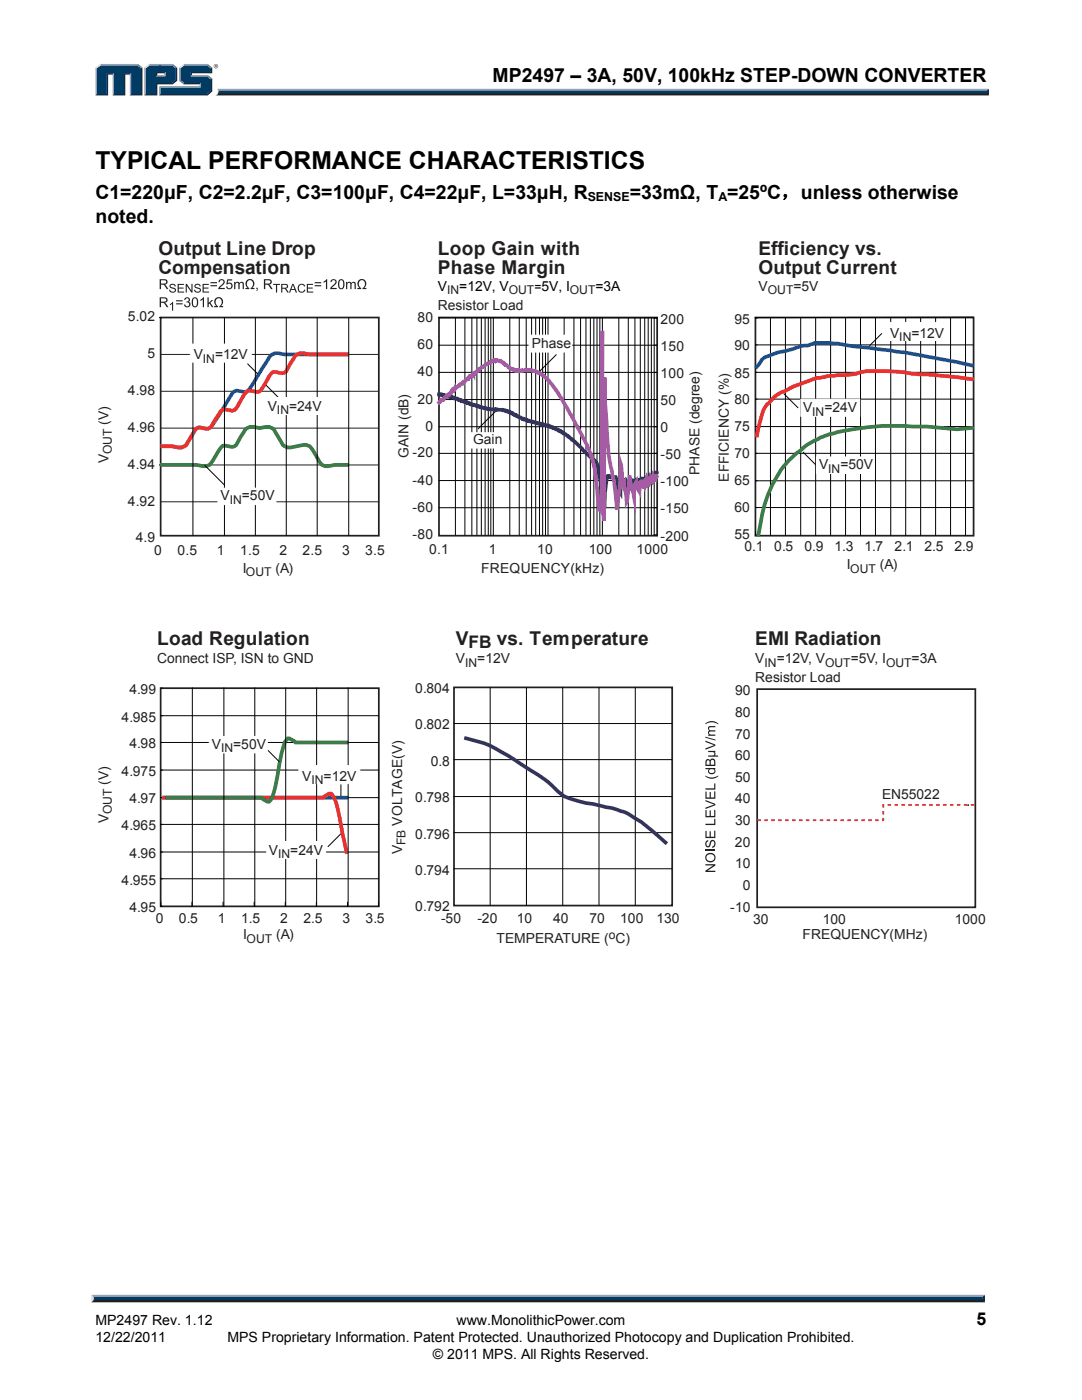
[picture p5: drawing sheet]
<svg xmlns="http://www.w3.org/2000/svg" width="216mm" height="279mm" viewBox="0 0 216 279" stroke-linecap="round" stroke-linejoin="round" font-family="sans-serif">
<path d="M43.4 17.7h153.9l-.4 .7h-153.3z" fill="#94a0b9"/>
<path d="M43.6 18.4h153.3l.4 .6h-154.3l.4-.2z" fill="#231f20"/>
<path d="M196.9 18.1l.4-.4v1.3l-.4-.4z" fill="#001339"/>
<path d="M43.6 18.1h153.3v.5h-153.4z" fill="#003b63"/>
<path d="M43.4 17.7l.2 .5a.79 .79 0 0 1-.6 .8h.1a1.24 1.24 0 0 0 .3-1.3z" fill="#dcddde"/>
<path d="M31.1 15.2l.3-.2h1.3l.3 .2z" fill="#94a0b9"/>
<g fill="#003b63">
<path d="M19.3 13.6l.8-.6h7.2l.9 .6v5.2h-2v-4.2h-1.5v4.2h-2v-4.2h-1.4v4.2h-2z"/>
<path d="M29.1 13.6l.8-.6h2.1v1.4h-.9v.8h1.9v-.8h-1.2v-1.4h2.5l.8 .6v2.3l-.8 .7h-3.2v2.2h-2z"/>
<path d="M32 17.5h8v-.9h-3.2l-.8-.7v-2.3l.8-.6h4.5l.8 .6v.8h-4.1v.8h3.3l.8 .7v2.2l-.8 .7h-9.3z"/>
</g>
<path d="M36.6 12.9h4.8" fill="none" stroke="#94a0b9" stroke-width=".27"/>
<path d="M35.7 13.5l.9-.7 .2 .2-.8 .6z" fill="#dcddde"/>
<path d="M35.9 13.5v2.6" fill="none" stroke="#94a0b9" stroke-width=".27"/>
<path d="M35.7 16.1l.3-.2 .8 .7-.2 .2z" fill="#547194"/>
<path d="M36.6 16.7h3.4" fill="none" stroke="#001339" stroke-width=".27"/>
<g fill="#94a0b9">
<path d="M31.8 17.2h8v-.4l.2-.2v.9h-8z"/>
<path d="M31.8 17.2l.2 .3v1.3l-.2 .2z"/>
</g>
<path d="M38 14.4h4.1v-.8l.3-.1v1.1h-4.1v.4l-.3 .2z" fill="#001339"/>
<path d="M38 15.1h3.4" fill="none" stroke="#94a0b9" stroke-width=".27"/>
<path d="M41.4 15l1 .7-.3 .2-.8-.7z" fill="#547194"/>
<g fill="#001339">
<path d="M31.8 19l.2-.2h9.3l.8-.7v-2.2l.3-.2v2.5l-1 .8z"/>
<path d="M31.1 16.6h3.2l.8-.7v-2.3l.3-.1v2.6l-.9 .7h-3.1v2.2h-2.6l.3-.2h2z"/>
</g>
<path d="M34.5 12.8l.9 .7-.3 .1-.8-.6z" fill="#547194"/>
<path d="M29.7 12.9h4.8" fill="none" stroke="#94a0b9" stroke-width=".27"/>
<path d="M28.8 13.5l.9-.7 .2 .2-.8 .6z" fill="#dcddde"/>
<path d="M28.9 13.5v5.5" fill="none" stroke="#94a0b9" stroke-width=".27"/>
<path d="M32.7 14.6l.3-.2v.8l-.3-.2z" fill="#94a0b9"/>
<g fill="#001339">
<path d="M31.1 14.4h1.9l-.3 .2h-1.3v.4l-.3 .2z"/>
<path d="M28.2 13.6l.2-.1v5.5h-2.5l.3-.2h2z"/>
</g>
<path d="M27.5 12.8l.9 .7-.2 .1-.9-.6z" fill="#547194"/>
<path d="M19.9 12.9h7.6" fill="none" stroke="#94a0b9" stroke-width=".27"/>
<path d="M19 13.5l.9-.7 .2 .2-.8 .6z" fill="#dcddde"/>
<path d="M19.2 13.5v5.5" fill="none" stroke="#94a0b9" stroke-width=".27"/>
<path d="M21.3 14.6h1.4l-.2 .3h-.9v4.1h-2.5l.2-.2h2z" fill="#001339"/>
<path d="M22.6 14.6v4.4" fill="none" stroke="#94a0b9" stroke-width=".27"/>
<path d="M24.7 14.6h1.5l-.3 .3h-.9v4.1h-2.5l.2-.2h2z" fill="#001339"/>
<path d="M26 14.6v4.4" fill="none" stroke="#94a0b9" stroke-width=".27"/>
<path d="M41.4 12.8l1 .7-.3 .1-.8-.6z" fill="#547194"/>
<g fill="#231f20">
<path d="M18.7 259.2h177.4l.4 .7h-178.3z"/>
<path d="M42.6 13.2a.45 .45 0 0 1 .9 0 .45 .45 0 0 1-.9 0zM42.7 13.2a.4 .4 0 0 0 .8 0 .4 .4 0 0 0-.8 0zM42.9 13h.4v.5l-.2-.3-.2 .3zM43 13v.2h.2z"/>
</g>
<path d="M18.3 258.4h178.2l-.4 .8h-177.4z" fill="#94a0b9"/>
<path d="M196.5 258.4v1.5l-.4-.4v-.6z" fill="#001339"/>
<path d="M18.7 258.9h177.4v.6h-177.4z" fill="#003b63"/>
<path d="M18.2 258.4l.5 .5v.5l-.5 .5z" fill="#dcddde"/>
<path d="M32.1 63.4h43.5v43.5h-43.5zM87.6 63.4h43.5v43.5h-43.5zM150.7 63.4h43.6v43.5h-43.6zM32.1 137.3h43.5v43.6h-43.5z" fill="none" stroke="#231f20" stroke-width=".35"/>
<path d="M87.6 63.4h.8M194.2 63.3l-43.5 .1" fill="none" stroke="#020303" stroke-width=".2"/>
<path d="M32.2 78.1h43.3M32.2 70.7h43.3M32.2 92.8h43.3M32.2 85.4h43.3M32.2 100.1h43.3" fill="none" stroke="#231f20" stroke-width=".2"/>
<path d="M31.8 63.4h.3M31.8 92.8h.3" fill="none" stroke="#050100" stroke-width=".2"/>
<path d="M69.3 70.7h-12.5a3.2 3.2 0 0 0-2.5 0l-.6 .7-2.5 3.9a8.2 8.2 0 0 1-1.9 2.8 2.42 2.42 0 0 1-1.9-.1 1.26 1.26 0 0 0-1.2 .7l-3.1 5.1a2.66 2.66 0 0 1-1.6 1.8h-.3a2.43 2.43 0 0 0-1.9-.2l-.3 .3-1.6 2.6a1.97 1.97 0 0 1-2.5 .9l-2.5-.1" fill="none" stroke="#2856a7" stroke-width=".73"/>
<path d="M69.3 70.7h-7.5a3.4 3.4 0 0 0-2.5 0l-.4 .3-1.5 2.6a1.29 1.29 0 0 1-1.9 .8 1.26 1.26 0 0 0-1.8 .7l-.6 1.1a3.5 3.5 0 0 1-1.6 2 3.2 3.2 0 0 0-2.2-.1l-1.3 1.9a3.2 3.2 0 0 1-1.5 2h-.3a2.04 2.04 0 0 0-2.2 .1l-1.6 2.6a1.29 1.29 0 0 1-1.9 .7 1.26 1.26 0 0 0-1.8 .8l-1.3 2.1a1.97 1.97 0 0 1-2.5 .9l-2.5-.1" fill="none" stroke="#ee2e2a" stroke-width=".73"/>
<path d="M32.3 92.8h7a2.19 2.19 0 0 0 3.1-.8l1.3-2.2a1.29 1.29 0 0 1 1.9-.7 1.26 1.26 0 0 0 1.8-.8l1.3-2.1a1.97 1.97 0 0 1 2.5-.9l.6 .1a3.2 3.2 0 0 1 2.5 0l.3 .3 1.6 2.6a1.93 1.93 0 0 0 2.4 .9l.7-.1a3.4 3.4 0 0 1 2.5 0l1.3 1.8a3.2 3.2 0 0 0 1.8 2.1l1.8-.2h2.6" fill="none" stroke="#397e44" stroke-width=".73"/>
<g fill="#231f20">
<path d="M34 56.8a.69 .69 0 0 1 1.1 .3l-.2 .1a.38 .38 0 0 0-.5-.4 .38 .38 0 0 0-.3 .4 .89 .89 0 0 1 1 .8 .73 .73 0 0 1-.7 .4 .73 .73 0 0 1-.7-.6h.3a.45 .45 0 0 0 .4 .4 .45 .45 0 0 0 .5-.4l-.2-.1a.74 .74 0 0 1-.9-.7z"/>
<path d="M35.4 56.7h1.3v.2h-1v.5h.9v.2h-.9v.6h1v.2h-1.3z"/>
<path d="M37.1 56.7h.2l.9 1.3v-1.3h.2v1.7h-.2l-.9-1.4v1.4h-.2z"/>
<path d="M39 56.8a.69 .69 0 0 1 1.1 .3l-.3 .1a.38 .38 0 0 0-.4-.4 .38 .38 0 0 0-.3 .4 .89 .89 0 0 1 1 .8 .73 .73 0 0 1-.8 .4 .73 .73 0 0 1-.6-.6h.2a.45 .45 0 0 0 .5 .4 .45 .45 0 0 0 .4-.4l-.1-.1a.74 .74 0 0 1-.9-.7z"/>
<path d="M40.4 56.7h1.3v.2h-1.1v.5h1v.2h-1v.6h1.1v.2h-1.3z"/>
<path d="M43.8 55.9a.65 .65 0 0 1 1 .1 .65 .65 0 0 1-.4 .9l-.5 .6h.9v.2h-1.3l.2-.4a1.5 1.5 0 0 0 .9-1.2l-.4-.2-.3 .1-.1 .3h-.2z"/>
<path d="M45.3 55.7h1v.3h-.8l-.1 .5a.66 .66 0 0 1 1 .3 .66 .66 0 0 1-.5 .9 .66 .66 0 0 1-.8-.5h.3a.44 .44 0 0 0 .6 .2 .44 .44 0 0 0 .1-.7 .44 .44 0 0 0-.7 0l-.2 .1z"/>
<path d="M46.7 56.3h.2v.2a.48 .48 0 0 1 .9 0l.4-.3a.41 .41 0 0 1 .5 .5v1h-.3v-.9a.3 .3 0 0 0-.2-.4 .3 .3 0 0 0-.4 .3v1h-.2v-.9a.33 .33 0 0 0-.5-.3 .33 .33 0 0 0-.1 .5v.7h-.3z"/>
<path d="M49.3 55.9a.95 .95 0 0 1 1.4 .2 .95 .95 0 0 1-.4 1.4h.5v.2h-.8v-.2a.77 .77 0 0 0 .5-1 .77 .77 0 0 0-.9-.5 .92 .92 0 0 0 .1 1.5v.2h-.7v-.2h.4a1.05 1.05 0 0 1-.1-1.6z"/>
<path d="M51.1 57.4h.3v.4l-.2 .3 .1-.4h-.2z"/>
<path d="M54.5 56.7h1.4v.2h-.6v1.5h-.2v-1.5h-.6z"/>
<path d="M59.6 56.9a.76 .76 0 0 1 1.3 .2l-.2 .1a.58 .58 0 0 0-.8-.3 .58 .58 0 0 0-.2 .8 .53 .53 0 0 0 .4 .5 .53 .53 0 0 0 .6-.4h.2a.83 .83 0 0 1-1.2 .5 .83 .83 0 0 1-.2-1.3z"/>
<path d="M61.2 56.7h1.3v.2h-1.1v.5h1v.2h-1v.6h1.1v.2h-1.3z"/>
<path d="M64.6 56.2l.7-.5v2h-.3v-1.6l-.4 .3z"/>
<path d="M66.1 55.9a.65 .65 0 0 1 1 .1 .65 .65 0 0 1-.3 .9l-.6 .6h1v.2h-1.3l.2-.4a1.5 1.5 0 0 0 .8-1.2l-.3-.2-.3 .1-.1 .3h-.3z"/>
<path d="M69 56.3h.3v.2a.48 .48 0 0 1 .8 0l.4-.3a.41 .41 0 0 1 .5 .5v1h-.2v-.9a.3 .3 0 0 0-.3-.4 .3 .3 0 0 0-.3 .3l-.1 1h-.2v-.9a.33 .33 0 0 0-.4-.3 .33 .33 0 0 0-.2 .5v.7h-.3z"/>
<path d="M71.6 55.9a.95 .95 0 0 1 1.4 .2 .95 .95 0 0 1-.3 1.4h.4v.2h-.8v-.2a.77 .77 0 0 0 .6-1 .77 .77 0 0 0-1-.5 .92 .92 0 0 0 .2 1.5v.2h-.8v-.2h.4a1.05 1.05 0 0 1-.1-1.6z"/>
<path d="M31.9 55.7h.8a.55 .55 0 0 1 .7 .5 .55 .55 0 0 1-.5 .6l.7 .9h-.3l-.5-.8-.4-.1h-.3v.9h-.2zM32.1 55.9v.7h.6a.35 .35 0 0 0 .5-.3 .35 .35 0 0 0-.5-.4z"/>
<path d="M42 56.3h1.3v.2h-1.3zM42 56.9h1.3v.2h-1.3z"/>
<path d="M52.7 55.7h.8a.55 .55 0 0 1 .7 .5 .55 .55 0 0 1-.5 .6l.7 .9h-.3l-.5-.8-.4-.1h-.3v.9h-.2zM52.9 55.9v.7h.6a.35 .35 0 0 0 .5-.3 .35 .35 0 0 0-.5-.4z"/>
<path d="M56.1 56.7h.8a.48 .48 0 0 1 .6 .4 .48 .48 0 0 1-.5 .5l.6 .8h-.3l-.4-.7-.3-.1h-.3v.8h-.2zM56.3 56.8v.6h.5a.3 .3 0 0 0 .4-.2 .3 .3 0 0 0-.3-.4z"/>
<path d="M58.3 56.7h.3l.7 1.7h-.3l-.2-.5h-.7l-.2 .5h-.2zM58.4 56.8l-.2 .9h.5z"/>
<path d="M62.8 56.3h1.3v.2h-1.3zM62.8 56.9h1.3v.2h-1.3z"/>
<path d="M67.7 55.8a.71 .71 0 0 1 .9 .1 .71 .71 0 0 1 .1 .8 .67 .67 0 0 1-.3 .9 .67 .67 0 0 1-.9-.3v-1zM67.8 56.1a1.1 1.1 0 0 0 .3 1.4 1.03 1.03 0 0 0 0-1.6z"/>
</g>
<g fill="none" stroke="#020303" stroke-width=".2">
<path d="M38.5 63.5v43.3M44.8 63.5v43.3M49.4 72.6l2 2M51 63.5v43.3M53.1 76.9l2.9 2.8M57.1 63.5v43.3M63.3 63.5v43.3M69.6 63.5v43.3M87.6 63.4h43.5M150.8 79.7h43.4M150.8 74.3h43.4M150.8 68.8h43.4"/>
<path d="M153.7 63.5v43.3M156.5 78.6l2.7 2.7M156.7 63.5v43.3M159.8 63.5v43.3M162.8 63.5v43.3M165.7 63.5v43.3M168.7 63.5v43.3M171.7 63.5v43.3M174.7 63.5v43.3M175.9 66.6l-2.4 2.4M177.7 63.5v43.3M180.7 63.5v43.3"/>
<path d="M183.7 63.5v43.3M186.7 63.5v43.3M189.7 63.5v43.3M192.7 63.5v43.3M40.9 92.9l3.8 3.8M150.8 96h43.4M150.8 90.5h43.4M150.8 85.1h43.4M160.3 90.3l2.8 2.8M150.8 101.3h43.4M38.4 137.3v43.5M44.7 137.3v43.5"/>
<path d="M50.8 137.3v43.5M57 137.3v43.5M63.2 137.3v43.5M69.5 137.3v43.5M32.1 159.2h43.4M32.1 153.7h43.4M32.1 148.2h43.4M32.1 142.8h43.4M53.4 149.7l2.3 2.3M68 156.6v2.3M32.1 175.4h43.4M32.1 170h43.4"/>
<path d="M32.1 164.5h43.4M67.9 166.5l-2.4 2.4"/>
</g>
<g fill="#fff" stroke="#fff" stroke-width=".2">
<path d="M43.5 97.4h11.6v3.3h-11.6z"/>
<path d="M53 79.3h11.7v3.4h-11.7z"/>
<path d="M38 68.7h12.1v3.6h-12.1z"/>
<path d="M59.6 152.8h12.2v3.6h-12.2z"/>
<path d="M53.2 167.9h11.8v3.4h-11.8z"/>
<path d="M41.8 147h11.5v3.3h-11.5z"/>
<path d="M176.9 64.4h12.2v3.6h-12.2z"/>
<path d="M159.8 79.7h11.8v3.4h-11.8z"/>
<path d="M162.9 91.2h11.6v3.3h-11.6z"/>
</g>
<g fill="none" stroke="#050100" stroke-width=".2">
<path d="M150.8 79.7h.3M150.8 74.3h.3M150.8 68.8h.3M150.8 63.5h.3M150.8 96h.3M150.8 90.5h.3M150.8 85.1h.3M150.8 106.1v.7h.3M150.8 101.3h.3M32.1 137.3h.3M32.1 159.2h.3M32.1 153.7h.3"/>
<path d="M32.1 148.2h.3M32.1 142.8h.3M32.1 175.4h.3M32.1 170h.3M32.1 164.5h.3M32.1 180.1v.8h.3M38.3 180.1v.8M44.5 180.1v.8M50.7 180.1v.8M56.9 180.1v.8M63.1 180.1v.8M69.3 180.1v.8"/>
<path d="M75.5 180.1v.8"/>
</g>
<path d="M193.9 72.9a163 163 0 0 0-23.8-3.8l-4.5-.7h-3l-1.4 .6a6.1 6.1 0 0 0-3 .7l-1.5 .4a13.9 13.9 0 0 0-4.4 1.5l-1.3 1.6M32.7 159.2h36.4" fill="none" stroke="#2856a7" stroke-width=".73"/>
<path d="M193.9 75.7l-5.9-.7-6-.4a35.3 35.3 0 0 0-9.6-.4l-.8 .1a9.9 9.9 0 0 1-4.5 .6l-1.5 .1-3 .5a34.8 34.8 0 0 0-8.1 3.7l-.8 .9a4.5 4.5 0 0 0-1.7 2.8l-.9 4M32.7 159.2h31.8a2.32 2.32 0 0 1 1.5-.8 8.4 8.4 0 0 1 1.7 4.4l1.4 7.2" fill="none" stroke="#ee2e2a" stroke-width=".73"/>
<path d="M193.9 85.4a16.4 16.4 0 0 1-5.9 0l-3-.3h-3a47.3 47.3 0 0 0-17.5 1.9l-.3 .2a20.3 20.3 0 0 0-11.6 13.3l-1.3 6.2M69.1 148.2h-10.1l-1.3-.8a1.35 1.35 0 0 0-1 1.3l-.8 2.9a48.9 48.9 0 0 1-1.6 7.6l-.6 .8a2.32 2.32 0 0 1-1.5-.8h-18.8" fill="none" stroke="#397e44" stroke-width=".73"/>
<g fill="#231f20">
<path d="M33.9 60.7l.6-.4v1.7h-.2v-1.4l-.4 .3z"/>
<path d="M36.9 59.5a.53 .53 0 0 1 .9-.1 .53 .53 0 0 1-.2 .8 .61 .61 0 0 1 0 1.1 .61 .61 0 0 1-.9-.5h.3a.4 .4 0 0 0 .4 .3 .4 .4 0 0 0 .3-.5 .4 .4 0 0 0-.5-.2v-.2a.34 .34 0 0 0 .5-.3 .34 .34 0 0 0-.4-.4 .34 .34 0 0 0-.3 .4l-.3-.1z"/>
<path d="M40 59.8l.7-.5v2h-.2v-1.5l-.5 .3z"/>
<path d="M41.4 59.3h.2v1.2l.6-.6h.3l-.5 .5 .6 .9h-.3l-.5-.7-.2 .1v.6h-.2z"/>
<path d="M43 59.5a.95 .95 0 0 1 1.4 .2 .95 .95 0 0 1-.3 1.4h.4v.2h-.7v-.2a.75 .75 0 0 0 .5-1 .75 .75 0 0 0-1.1-.4l-.1 .8 .4 .6v.2h-.8v-.2h.5a1.05 1.05 0 0 1-.2-1.6z"/>
<path d="M31.9 59.3h.8a.55 .55 0 0 1 .7 .5 .55 .55 0 0 1-.5 .6l.7 .9h-.3l-.5-.8-.4-.1h-.3v.9h-.2zM32.1 59.6v.6h.6a.35 .35 0 0 0 .5-.3 .35 .35 0 0 0-.5-.3z"/>
<path d="M35.1 59.9h1.3v.2h-1.3zM35.1 60.5h1.3v.2h-1.3z"/>
<path d="M38.5 59.4a.71 .71 0 0 1 .9 .1 .71 .71 0 0 1 .1 .8 .67 .67 0 0 1-.3 .9 .67 .67 0 0 1-.9-.3v-1zM38.6 59.7a1.1 1.1 0 0 0 .3 1.4 1.03 1.03 0 0 0 0-1.6z"/>
</g>
<path d="M151.1 137.5h43.5v43.6h-43.5z" fill="none" stroke="#231f20" stroke-width=".35"/>
<path d="M151.1 163.7h25.1v-3.1h18.4" fill="none" stroke="#ed1c24" stroke-width=".35" stroke-dasharray=".7" stroke-linecap="butt"/>
<g fill="#fff">
<path d="M193.2 160.5h.3v.4h-.3z"/>
<path d="M193 160.5h.1v.4h-.1z"/>
</g>
<path d="M193.2 160.5v.3z" fill="#050100"/>
<path d="M193.2 160.5v.3" fill="none" stroke="#050100" stroke-width=".2"/>
<g fill="#231f20">
<path d="M140.8 172.5h1.9v.2l-1.5 1.1h1.5v.2h-1.9v-.2l1.5-1.1h-1.5z"/>
<path d="M140.8 169.6h1.9v.2h-1.9z"/>
<path d="M140.9 167.9l.4-.2v.2a.44 .44 0 0 0-.4 .5 .44 .44 0 0 0 .5 .4l.1-.1a.88 .88 0 0 1 .8-1.1 .83 .83 0 0 1 .5 .9 .83 .83 0 0 1-.7 .7v-.3a.51 .51 0 0 0 .5-.5 .51 .51 0 0 0-.6-.5l-.1 .2a.84 .84 0 0 1-.8 1 .81 .81 0 0 1-.2-1.2z"/>
<path d="M140.8 165.8h.2v1.2h.6v-1.1h.2v1.1h.7v-1.2h.2v1.5h-1.9z"/>
<path d="M140.8 164.4h1.7v-1h.2v1.3h-1.9z"/>
<path d="M140.8 161.7h.2v1.1h.6v-1.1h.2v1.1h.7v-1.2h.2v1.5h-1.9z"/>
<path d="M140.8 159.7l1.9 .7v.3l-1.9 .8v-.3l1.7-.6-1.7-.7z"/>
<path d="M140.8 158h.2v1.2h.6v-1.1h.2v1.1h.7v-1.3h.2v1.5h-1.9z"/>
<path d="M140.8 157.3h1.7v-.9h.2v1.2h-1.9z"/>
<path d="M140.7 154.8l.3 .1a2.25 2.25 0 0 0 2.3-.1v.1a2 2 0 0 1-2.6 0z"/>
<path d="M141.3 149.9h1.4v.2h-.1a.42 .42 0 0 1 0 .7h.7v.2h-2v-.2h.9a.33 .33 0 0 0 .4-.4 .33 .33 0 0 0-.4-.3h-.9z"/>
<path d="M140.8 147.8l1.9 .8v.3l-1.9 .7v-.3l1.7-.6-1.7-.6z"/>
<path d="M140.7 147l2.1 .6v.2l-2.1-.6z"/>
<path d="M141.4 145l1.3-.1v.2h-.9a.3 .3 0 0 0-.3 .3 .3 .3 0 0 0 .2 .3h1v.3h-.9a.33 .33 0 0 0-.3 .4 .33 .33 0 0 0 .5 .2h.7v.2h-1.4v-.2h.2a.48 .48 0 0 1 0-.8l-.2-.3z"/>
<path d="M140.7 144.4a2 2 0 0 1 2.6 0v.2a2.29 2.29 0 0 0-2.6 0z"/>
<path d="M140.8 171.1a1 1 0 0 1 2 0 1 1 0 0 1-2 0zM141.2 170.7a.73 .73 0 0 0 .1 .9 .73 .73 0 0 0 .9 0 .73 .73 0 0 0 .1-.9l-.5-.2z"/>
<path d="M140.8 153.3h1.9v.2h-.1a.7 .7 0 0 1-.4 1.1 .7 .7 0 0 1-.9-.7l.2-.4h-.7zM141.6 153.6a.51 .51 0 0 0 .3 .7 .51 .51 0 0 0 .6-.3 .54 .54 0 0 0-.3-.5 .54 .54 0 0 0-.6 .1z"/>
<path d="M140.9 151.6l.4-.1 .4 .3a.56 .56 0 0 1 .7-.4 .56 .56 0 0 1 .3 .7v.8h-1.9zM141.1 151.8l-.1 .8h.6v-.4a.32 .32 0 0 0-.1-.4 .32 .32 0 0 0-.4 0zM141.9 151.8l-.1 .8h.7v-.6a.34 .34 0 0 0-.2-.3 .34 .34 0 0 0-.4 .1z"/>
</g>
<path d="M90.6 137.2h43.5v43.5h-43.5z" fill="none" stroke="#231f20" stroke-width=".35"/>
<g fill="none" stroke="#020303" stroke-width=".2">
<path d="M87.6 79.7h43.4M87.6 74.3h43.4M87.6 68.9h43.4M90.9 63.5v43.2M92.8 63.5v43.2M94.2 63.5v43.2M95.2 63.5v43.2M96 63.5v43.2M96.8 63.5v43.2M97.4 63.5v43.2M97.9 63.5v43.2M98.4 63.5v43.2"/>
<path d="M101.7 63.5v43.2M103.6 63.5v43.2M105 63.5v43.2M106.1 63.5v43.2M106.9 63.5v43.2M107.6 63.5v43.2M108.3 63.5v43.2M108.8 63.5v43.2M109.3 63.5v43.2M111 70.7l-3.3 3.3M112.6 63.5v43.2M114.5 63.5v43.2"/>
<path d="M115.8 63.5v43.2M116.9 63.5v43.2M117.8 63.5v43.2M118.5 63.5v43.2M119.1 63.5v43.2M119.7 63.5v43.2M120.2 63.5v43.2M123.5 63.5v43.2M125.4 63.5v43.2M126.7 63.5v43.2M127.8 63.5v43.2M128.6 63.5v43.2"/>
<path d="M129.3 63.5v43.2M130 63.5v43.2M130.5 63.5v43.2M87.6 95.9h43.4M87.6 90.5h43.4M87.6 85.2h43.4M98.9 82.1l-3.5 3.5M87.6 101.3h43.4M97.8 137.2v43.4M105 137.2v43.4M112.3 137.2v43.4M119.5 137.2v43.4"/>
<path d="M126.8 137.2v43.4M90.6 159h43.4M90.6 151.6h43.4M90.6 144.4h43.4M90.6 173.4h43.4M90.6 166.2h43.4"/>
</g>
<path d="M87.6 78.7l.3 .1 .3-.1 1 .4 .1-.1 .5 .2 .3-.1 .1 .2 1 .2 .9 .5 1 .2 1 .6 .8 .1 1.3 .5h.5l.9 .3 1.2 .1 .3-.1 1.7 .2 1.3 .5 2.2 1.2 2.7 .8 2 .5 1.7 .6 2.2 1.2 1.4 1.1 4 3.9a1.82 1.82 0 0 1 1 1.5l.6 3.3 .1 1.7 .1 .2 .1-.2 .1 .4 .2 2.7 .1-.1 .1-2.9 .4-2.9 .2-.4 .6 .3 .9-.1 .4 1.9 .6 1.3v-.3a3.2 3.2 0 0 1 .5-2.2l.2 .2v.6l.1-.8 .1 .1 .2-.2 .5 1.5a1.85 1.85 0 0 0 .4-1.4l.6 .1 .2 .8 .4-1.1 .4 .1 .2 .4h.1l.3-.7 .5 .5 .3-.7 .4 .4 .3-.7 .3 .4a.37 .37 0 0 1 .2-.4 .37 .37 0 0 1 .4 0l.2-.4 .2 .2 .2-.4M93 147.3a21.7 21.7 0 0 1 8.3 3.5l4.3 2.8a29.6 29.6 0 0 1 6.5 5 17.4 17.4 0 0 0 6.2 1.8l4.8 1.2a19.3 19.3 0 0 1 7.3 4.4l2.4 2.1" fill="none" stroke="#323362" stroke-width=".73"/>
<path d="M130.5 79.7h.5M130.5 74.3h.5M130.5 68.9h.5M130.5 63.5h.5M130.5 95.9h.5M130.5 90.5h.5M130.5 85.2h.5M130.5 106.7h.5M130.5 101.3h.5" fill="none" stroke="#050100" stroke-width=".2"/>
<path d="M87.6 80.4l.4-.7 .5 .1a2.03 2.03 0 0 1 1.2-1.1l.4-.7 .1 .1 .1-.2 .1 .1 .2-.3v.2l1.1-1.1 .4-.1 .3-.4 .1 .1 .4-.6 .6-.3 .1-.3v.1l.5-.3 .2-.4 .2 .1v-.2l.2 .1 1.4-1.3 2-1.2h.3l.3-.2 .7 .1a2.21 2.21 0 0 1 1.4 .9h.3l.8 .7h.3l.8 .4 2.7-.2 1.3 .3 1.2 .6 .9 .8 2.2 2.8 2.7 4.6 3.2 5.9 1 2.7a36.9 36.9 0 0 1 1.1 8.1l.3 1.9v.2l.3-.1v.2l.2-1.2 .1-34.6 .1 34.2 .2 3.7 .1-28.6 .1 4.9 .3 2.8a56 56 0 0 0 1 10.7l.2 .7a31.6 31.6 0 0 1 .8 7l.1 .3 .6-4.6 .2-4.6 .2 2.5 .3 1.7 .1-.2 .6 3.7 .5-5 .1 .2 .1 1.3 .6 2 .1 .6a5.8 5.8 0 0 1 .4-3.1l.4 1.3 .3 .7 .1-1.8 .2-.3h.1l.1 .8 .4 .3v-.9l.3-.5 .1 1.1 .1-.1 .1 .1 .2-1.4 .4 .9 .3-1 .2 .8 .3-1.1 .2 .7 .2-.8 .1 .1" fill="none" stroke="#a65ca4" stroke-width=".73"/>
<g fill="#fff" stroke="#fff" stroke-width=".2">
<path d="M93.8 86.4h7.3v3h-7.3z"/>
<path d="M105.6 66.9h8.5v3.4h-8.5z"/>
</g>
<text font-size="4.9" x="19" y="33.7">TYPICAL PERFORMANCE CHARACTERISTICS</text>
<g font-size="3.9">
<text x="98.3" y="16.3">MP2497 – 3A, 50V, 100kHz STEP-DOWN CONVERTER</text>
<text x="19" y="39.7">C1=220μF, C2=2.2μF, C3=100μF, C4=22μF, L=33μH, R</text>
<text x="125.6" y="39.7">=33mΩ, T =25ºC，unless otherwise</text>
<text x="19.1" y="44.4">noted.</text>
</g>
<g font-size="3.8" fill="#231f20">
<text x="31.6" y="50.9">Output Line Drop</text>
<text x="87.4" y="50.9">Loop Gain with</text>
<text x="151.4" y="50.9">Efficiency vs.</text>
<text x="31.6" y="54.7">Compensation</text>
<text x="87.4" y="54.7">Phase Margin</text>
<text x="151.4" y="54.7">Output Current</text>
<text x="31.3" y="128.7">Load Regulation</text>
<text x="91" y="128.7">VFB vs. Temperature</text>
<text x="150.7" y="128.7">EMI Radiation</text>
</g>
<text font-size="3.5" x="194.9" y="264.5">5</text>
<g font-size="2.8" fill="#050100">
<text x="87.4" y="58">V</text>
<text x="91.6" y="58">=12V, V</text>
<text x="108" y="58">5V, I</text>
<text x="118.8" y="58">=3A</text>
</g>
<g font-size="2.8" fill="#231f20">
<text x="151.4" y="58">V</text>
<text x="158.3" y="58">=5V</text>
<text x="25.5" y="64.2">5.02</text>
<text x="83.3" y="64.3">80</text>
<text x="87.4" y="61.8">Resistor Load</text>
<text x="131.8" y="64.6">200</text>
<text x="146.5" y="64.6">95</text>
<text x="29.4" y="71.5">5</text>
<text x="38.6" y="71.7">V</text>
<text x="42.9" y="71.7">=12V</text>
<text x="83.3" y="69.7">60</text>
<text x="106.1" y="69.4">Phase</text>
<text x="131.8" y="70">150</text>
<text x="146.5" y="69.9">90</text>
<text x="177.6" y="67.4">V</text>
<text x="181.9" y="67.4">=12V</text>
<text x="83.3" y="75.1">40</text>
<text x="131.8" y="75.5">100</text>
<text x="146.5" y="75.4">85</text>
<text x="25.5" y="78.9">4.98</text>
<text x="53.4" y="82">V</text>
<text x="57.7" y="82">=24V</text>
<text x="83.3" y="80.5">20</text>
<text x="131.8" y="80.9">50</text>
<text x="146.5" y="80.7">80</text>
<text x="160.2" y="82.3">V</text>
<text x="164.5" y="82.3">=24V</text>
<text x="21.6" y="84.8" transform="rotate(-90 21.6 84.8)">(V)</text>
<text x="25.5" y="86.2">4.96</text>
<text x="84.9" y="86">0</text>
<text x="94.4" y="88.6">Gain</text>
<text x="131.8" y="86.3">0</text>
<text x="146.5" y="86">75</text>
<text x="21.6" y="92.5" transform="rotate(-90 21.6 92.5)">V</text>
<text x="25.5" y="93.6">4.94</text>
<text x="81.5" y="91.4" transform="rotate(-90 81.5 91.4)">GAIN (dB)</text>
<text x="82.3" y="91.3">-20</text>
<text x="131.8" y="91.6">-50</text>
<text x="139.6" y="94.8" transform="rotate(-90 139.6 94.8)">PHASE (degree)</text>
<text x="146.5" y="91.5">70</text>
<text x="163.4" y="93.6">V</text>
<text x="167.7" y="93.6">=50V</text>
<text x="25.5" y="100.9">4.92</text>
<text x="44" y="99.9">V</text>
<text x="48.3" y="99.9">=50V</text>
<text x="82.3" y="96.7">-40</text>
<text x="131.8" y="97">-100</text>
<text x="145.4" y="96.1" transform="rotate(-90 145.4 96.1)">EFFICIENCY (%)</text>
<text x="146.5" y="96.8">65</text>
<text x="82.3" y="107.5">-80</text>
<text x="82.3" y="102.1">-60</text>
<text x="131.8" y="107.9">-200</text>
<text x="131.8" y="102.5">-150</text>
<text x="146.5" y="107.6">55</text>
<text x="146.5" y="102.3">60</text>
<text x="27.1" y="108.3">4.9</text>
<text x="30.8" y="110.8">0</text>
<text x="35.4" y="110.8">0.5</text>
<text x="43.3" y="110.8">1</text>
<text x="47.9" y="110.8">1.5</text>
<text x="55.7" y="110.8">2</text>
<text x="60.4" y="110.8">2.5</text>
<text x="68.2" y="110.8">3</text>
<text x="72.9" y="110.8">3.5</text>
<text x="85.6" y="110.5">0.1</text>
<text x="97.6" y="110.5">1</text>
<text x="107.2" y="110.5">10</text>
<text x="117.5" y="110.5">100</text>
<text x="127" y="110.5">1000</text>
<text x="148.5" y="110">0.1</text>
<text x="154.5" y="110">0.5</text>
<text x="160.5" y="110">0.9</text>
<text x="166.5" y="110">1.3</text>
<text x="169" y="113.6">I</text>
<text x="172.5" y="110">1.7</text>
<text x="175.5" y="113.6">(A)</text>
<text x="178.5" y="110">2.1</text>
<text x="184.5" y="110">2.5</text>
<text x="190.4" y="110">2.9</text>
<text x="48.4" y="114.3">I</text>
<text x="55" y="114.3">(A)</text>
<text x="96" y="114.3">FREQUENCY(kHz)</text>
<text x="31.3" y="132.3">Connect ISP, ISN to GND</text>
<text x="91" y="132.3">V</text>
<text x="95.2" y="132.3">=12V</text>
<text x="150.7" y="132.3">V</text>
<text x="150.7" y="136.1">Resistor Load</text>
<text x="155" y="132.3">=12V, V</text>
<text x="169.7" y="132.3">=5V, I</text>
<text x="181.9" y="132.3">=3A</text>
<text x="24.3" y="144">4.985</text>
<text x="25.8" y="138.5">4.99</text>
<text x="82.9" y="138.4">0.804</text>
<text x="146.7" y="143">80</text>
<text x="146.7" y="138.7">90</text>
<text x="25.8" y="149.3">4.98</text>
<text x="42.3" y="149.4">V</text>
<text x="46.5" y="149.4">=50V</text>
<text x="82.9" y="145.6">0.802</text>
<text x="146.7" y="147.4">70</text>
<text x="24.3" y="154.8">4.975</text>
<text x="60.3" y="155.8">V</text>
<text x="64.6" y="155.8">=12V</text>
<text x="86" y="152.8">0.8</text>
<text x="146.7" y="151.7">60</text>
<text x="21.6" y="156.6" transform="rotate(-90 21.6 156.6)">(V)</text>
<text x="25.8" y="160.3">4.97</text>
<text x="82.9" y="160.1">0.798</text>
<text x="146.7" y="160.3">40</text>
<text x="146.7" y="156">50</text>
<text x="176" y="159.4">EN55022</text>
<text x="21.6" y="164.3" transform="rotate(-90 21.6 164.3)">V</text>
<text x="24.3" y="165.7">4.965</text>
<text x="80.2" y="164.8" transform="rotate(-90 80.2 164.8)">VOLTAGE(V)</text>
<text x="82.9" y="167.3">0.796</text>
<text x="146.7" y="164.7">30</text>
<text x="25.8" y="171.2">4.96</text>
<text x="53.7" y="170.6">V</text>
<text x="57.9" y="170.6">=24V</text>
<text x="80.2" y="170.5" transform="rotate(-90 80.2 170.5)">V</text>
<text x="146.6" y="169">20</text>
<text x="146.7" y="173.3">10</text>
<text x="24.3" y="176.5">4.955</text>
<text x="82.9" y="174.6">0.794</text>
<text x="148.2" y="177.7">0</text>
<text x="25.8" y="182">4.95</text>
<text x="31.1" y="184.2">0</text>
<text x="35.7" y="184.2">0.5</text>
<text x="43.5" y="184.2">1</text>
<text x="48.1" y="184.2">1.5</text>
<text x="55.9" y="184.2">2</text>
<text x="60.5" y="184.2">2.5</text>
<text x="68.3" y="184.2">3</text>
<text x="73" y="184.2">3.5</text>
<text x="82.9" y="181.8">0.792</text>
<text x="88" y="184.3">-50</text>
<text x="95.3" y="184.3">-20</text>
<text x="103.1" y="184.3">10</text>
<text x="110.4" y="184.3">40</text>
<text x="117.6" y="184.3">70</text>
<text x="123.7" y="184.3">100</text>
<text x="131" y="184.3">130</text>
<text x="145.7" y="182">-10</text>
<text x="150.3" y="184.5">30</text>
<text x="164.2" y="184.5">100</text>
<text x="190.5" y="184.5">1000</text>
<text x="48.5" y="187.4">I</text>
<text x="55.1" y="187.4">(A)</text>
<text x="99.1" y="188.1">TEMPERATURE ( C)</text>
<text x="160.2" y="187.4">FREQUENCY(MHz)</text>
</g>
<g font-size="2.8">
<text x="19" y="267.9">12/22/2011</text>
<text x="19" y="264.5">MP2497 Rev. 1.12</text>
<text x="45.4" y="267.9">MPS Proprietary Information. Patent Protected. Unauthorized Photocopy and Duplication Prohibited.</text>
<text x="91.1" y="264.5">www.MonolithicPower.com</text>
<text x="86.4" y="271.1">© 2011 MPS. All Rights Reserved.</text>
</g>
<g font-size="2.5">
<text x="117.3" y="40.2">SENSE</text>
<text x="143.3" y="40.2">A</text>
</g>
<g font-size="2.4" fill="#231f20">
<text x="89.2" y="58.7">IN</text>
<text x="101.5" y="58.7">OUT</text>
<text x="113.7" y="58.7">OUT</text>
<text x="153.2" y="58.7">OUT</text>
<text x="179.4" y="68.1">IN</text>
<text x="40.5" y="72.4">IN</text>
<text x="55.3" y="82.7">IN</text>
<text x="162.1" y="83">IN</text>
<text x="22.3" y="90.7" transform="rotate(-90 22.3 90.7)">OUT</text>
<text x="165.3" y="94.3">IN</text>
<text x="45.8" y="100.6">IN</text>
<text x="49.1" y="115">OUT</text>
<text x="169.7" y="114.3">OUT</text>
<text x="92.8" y="133">IN</text>
<text x="152.6" y="133">IN</text>
<text x="164.6" y="133">OUT</text>
<text x="176.8" y="133">OUT</text>
<text x="44.1" y="150.1">IN</text>
<text x="62.2" y="156.5">IN</text>
<text x="22.3" y="162.5" transform="rotate(-90 22.3 162.5)">OUT</text>
<text x="55.5" y="171.3">IN</text>
<text x="80.9" y="168.6" transform="rotate(-90 80.9 168.6)">FB</text>
<text x="49.2" y="188.1">OUT</text>
<text x="121.5" y="187.4">o</text>
</g>
<text font-size="2.4" fill="#050100" x="106.6" y="58">=</text>
</svg>
